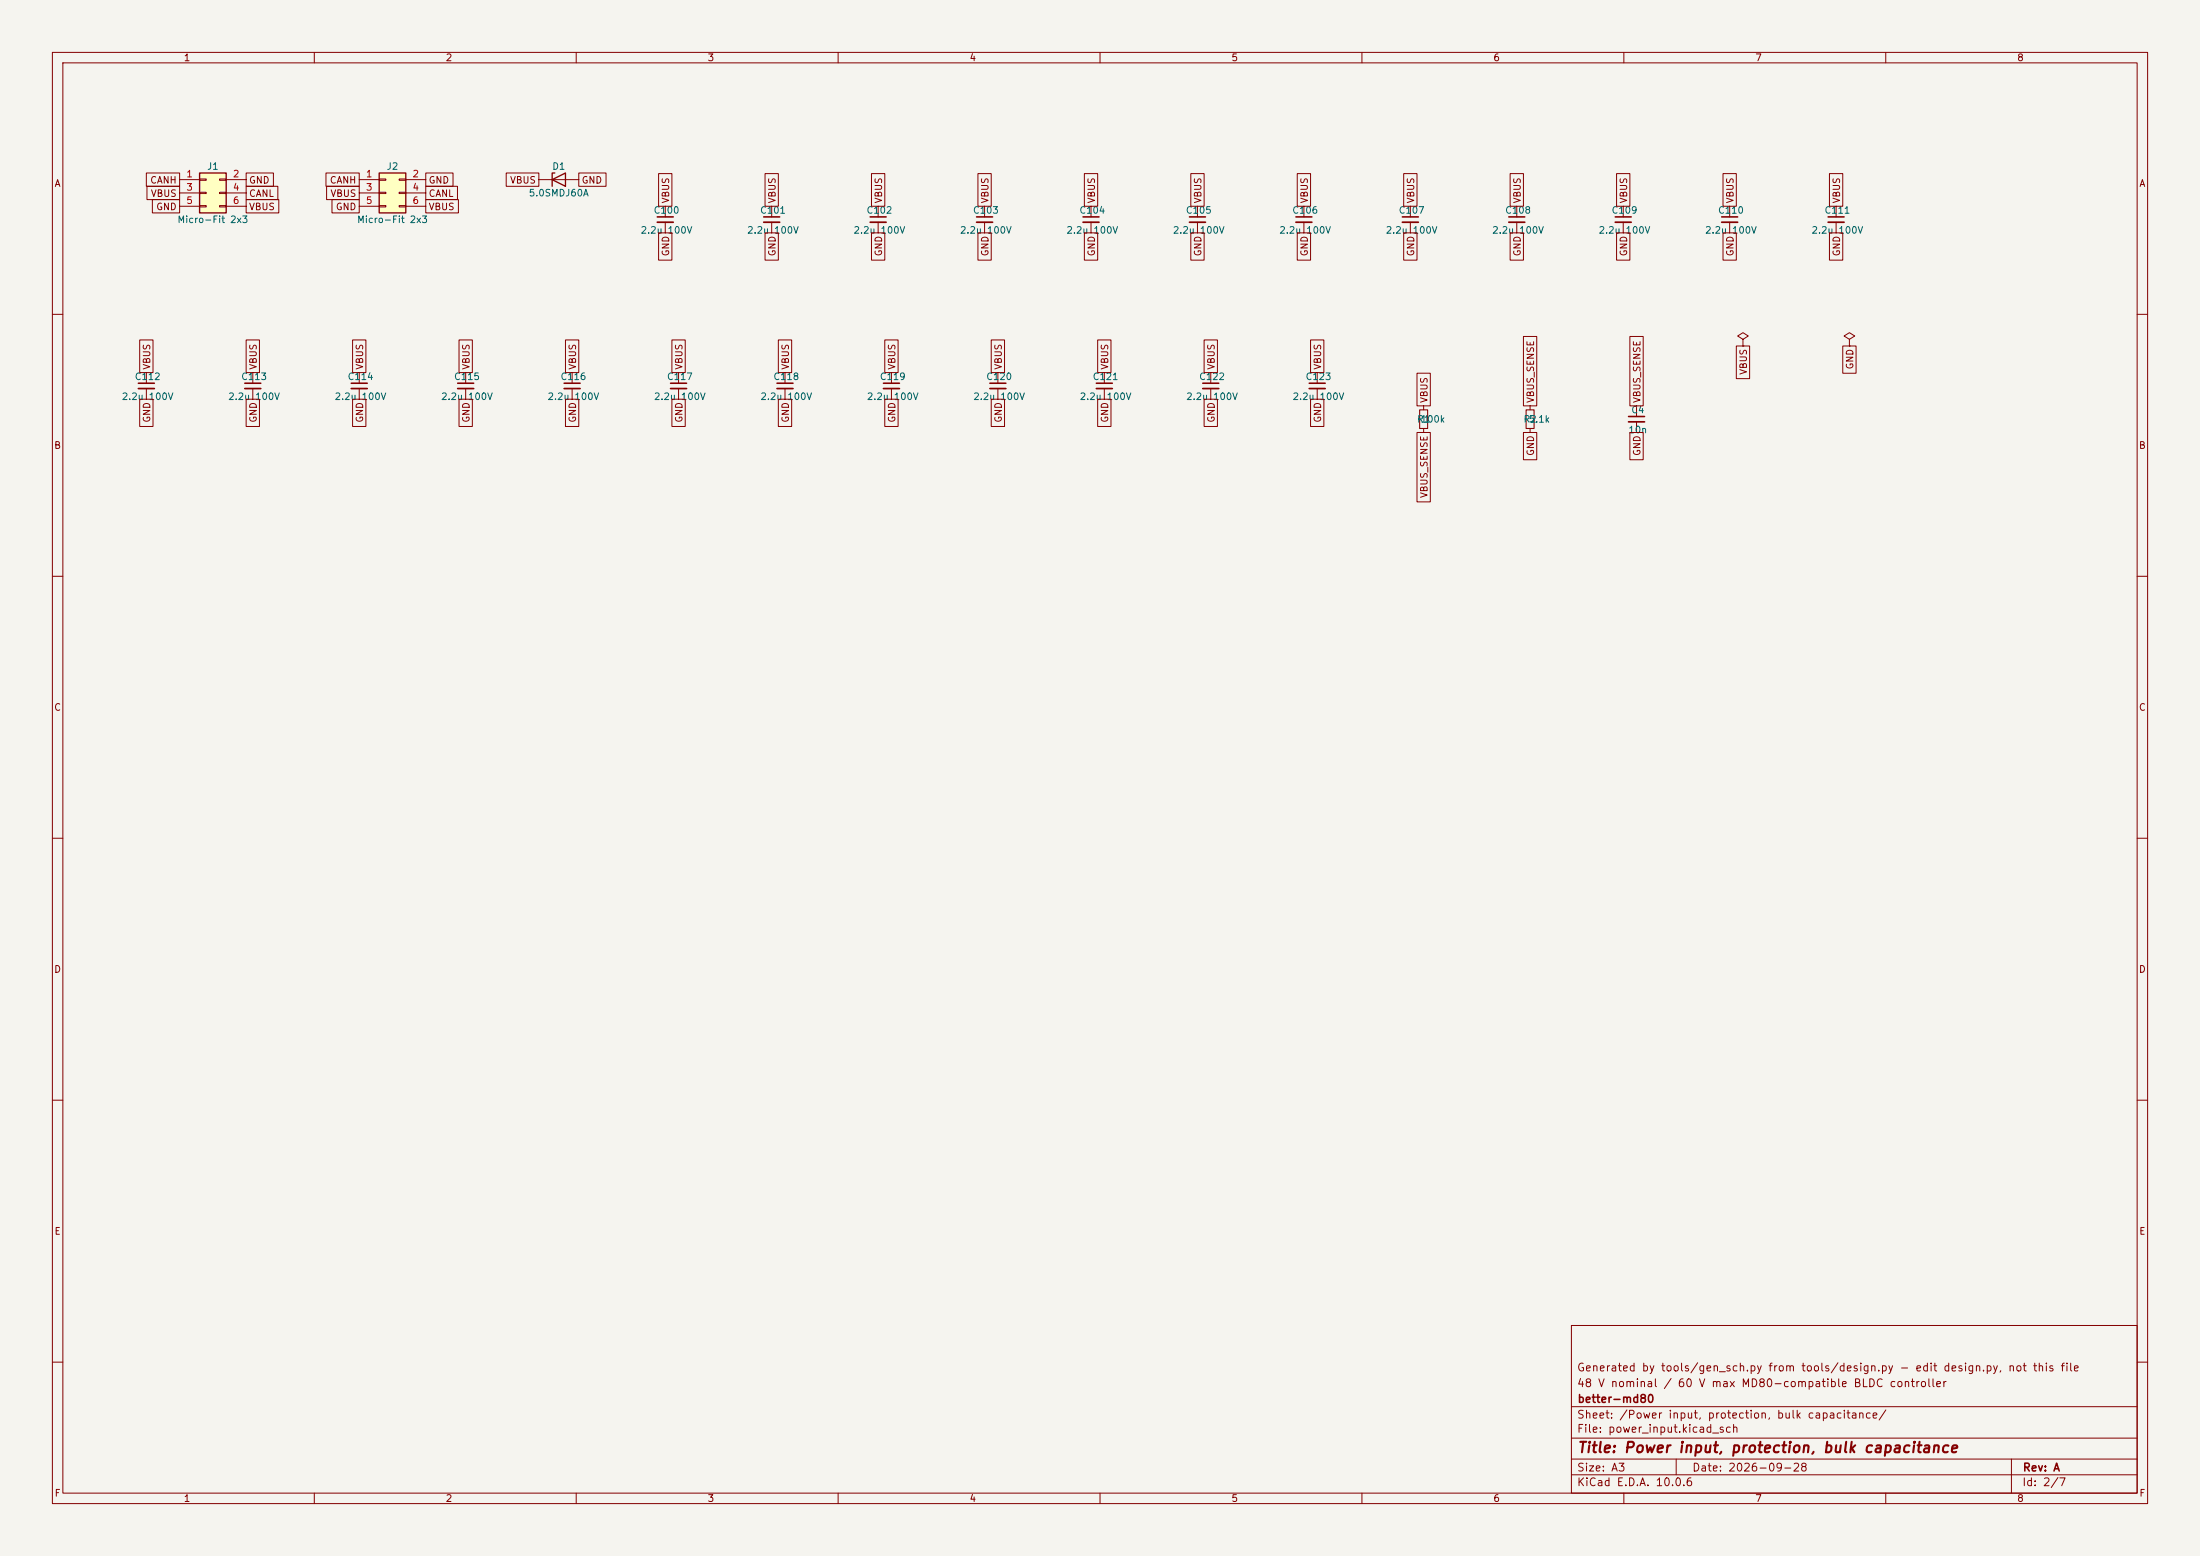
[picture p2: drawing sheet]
<svg xmlns="http://www.w3.org/2000/svg" width="420mm" height="297mm" viewBox="0 0 420 297" stroke-linecap="round" stroke-linejoin="round" font-family="sans-serif">
<path d="M0 0h420v297h-420z" fill="#f5f4ef" stroke="#f5f4ef" stroke-width=".19"/>
<g fill="none" stroke="#840000" stroke-width=".19">
<path d="M10 10h400v277h-400zM12 12h396v273h-396zM60 10v2M110 10v2M160 10v2M210 10v2M260 10v2M310 10v2M360 10v2M188 39.4v2M208.3 39.4v2M228.6 39.4v2"/>
<path d="M248.9 39.4v2M269.2 39.4v2M289.6 39.4v2M309.9 39.4v2M330.2 39.4v2M350.5 39.4v2M188 42.4v2.1M208.3 42.4v2.1M228.6 42.4v2.1M248.9 42.4v2.1M269.2 42.4v2.1M289.6 42.4v2.1"/>
<path d="M309.9 42.4v2.1M330.2 42.4v2.1M350.5 42.4v2.1M10 60h2M68.6 71.1v2.1M68.6 74.2v2M190.5 71.1v2.1M190.5 74.2v2M210.8 71.1v2.1M210.8 74.2v2M231.1 71.1v2.1M231.1 74.2v2"/>
<path d="M251.5 71.1v2.1M251.5 74.2v2M271.8 77.5v.7M292.1 77.5v.7M312.4 77.5v2M332.7 64.8l1.1-.7-1.1-.6-1 .6 1 .7v1.2M332.7 66h.1M353.1 64.8l1-.7-1-.6-1.1 .6 1.1 .7v1.2M353.1 66h.1M408 60h2M271.8 81.8v.8M292.1 81.8v.8"/>
<path d="M312.4 80.5v2.1M10 110h2M408 110h2M10 160h2M408 160h2M10 210h2M408 210h2M300 253h108v32h-108zM10 260h2M300 278.5h108M300 274.5h108M300 268.5h108"/>
<path d="M320 278.5v3M384 278.5v6.5M408 260h2M60 285v2M110 285v2M160 285v2M210 285v2M260 285v2M300 281.5h108M310 285v2M360 285v2"/>
</g>
<g fill="none" stroke="#840000" stroke-width=".3">
<path d="M186.4 41.4h3.1M206.8 41.4h3M227.1 41.4h3M247.4 41.4h3M267.7 41.4h3.1M288 41.4h3.1M308.4 41.4h3M328.7 41.4h3M349 41.4h3M67.1 73.2h3M189 73.2h3M209.3 73.2h3"/>
<path d="M229.6 73.2h3.1M249.9 73.2h3.1M310.9 79.5h3"/>
</g>
<g fill="none" stroke="#840000" stroke-width=".33">
<path d="M186.4 42.4h3.1M206.8 42.4h3M227.1 42.4h3M247.4 42.4h3M267.7 42.4h3.1M288 42.4h3.1M308.4 42.4h3M328.7 42.4h3M349 42.4h3M67.1 74.2h3M189 74.2h3M209.3 74.2h3"/>
<path d="M229.6 74.2h3.1M249.9 74.2h3.1M310.9 80.5h3"/>
</g>
<path d="M271 78.2h1.5v3.6h-1.5zM291.3 78.2h1.6v3.6h-1.6z" fill="none" stroke="#840000" stroke-width=".2"/>
<path d="M38.1 33h5.1v7.6h-5.1z" fill="#ffffc2"/>
<path d="M38.1 33h5.1v7.6h-5.1z" fill="none" stroke="#840000" stroke-width=".25"/>
<path d="M34.3 34.3h3.8M34.3 36.8h3.8M34.3 39.4h3.8M38.1 34.2h1.3v.2h-1.3zM38.1 36.7h1.3v.3h-1.3zM38.1 39.2h1.3v.3h-1.3zM41.9 34.2h1.3v.2h-1.3zM41.9 36.7h1.3v.3h-1.3zM41.9 39.2h1.3v.3h-1.3zM43.2 34.3h3.8M43.2 36.8h3.8M43.2 39.4h3.8" fill="none" stroke="#840000" stroke-width=".19"/>
<path d="M72.4 33h5.1v7.6h-5.1z" fill="#ffffc2"/>
<path d="M72.4 33h5.1v7.6h-5.1zM105.4 34.3l2.5-1.3v2.6zM105.9 33h-.5v2.6" fill="none" stroke="#840000" stroke-width=".25"/>
<g fill="none" stroke="#840000" stroke-width=".19">
<path d="M27.9 33h6.4v2.6h-6.4zM28.1 35.6h6.2v2.5h-6.2zM29.1 38.1h5.2v2.5h-5.2zM47 35.6h6v2.5h-6zM47 38.1h6.2v2.5h-6.2zM47 33h5.2v2.6h-5.2zM62.2 33h6.4v2.6h-6.4zM62.3 35.6h6.3v2.5h-6.3zM63.4 38.1h5.2v2.5h-5.2zM68.6 34.3h3.8M68.6 36.8h3.8M68.6 39.4h3.8"/>
<path d="M72.4 34.2h1.3v.2h-1.3zM72.4 36.7h1.3v.3h-1.3zM72.4 39.2h1.3v.3h-1.3zM76.2 34.2h1.3v.2h-1.3zM76.2 36.7h1.3v.3h-1.3zM76.2 39.2h1.3v.3h-1.3zM77.5 34.3h3.8M77.5 36.8h3.8M77.5 39.4h3.8M81.3 35.6h6v2.5h-6zM81.3 33h5.2v2.6h-5.2zM81.3 38.1h6.2v2.5h-6.2z"/>
<path d="M96.6 33h6.3v2.6h-6.3zM102.9 34.3h7.6M110.5 33h5.2v2.6h-5.2zM125.7 33.1h2.6v6.3h-2.6zM127 39.4v2M146 33.1h2.6v6.3h-2.6zM147.3 39.4v2M166.4 33.1h2.5v6.3h-2.5zM167.6 39.4v2M186.7 33.1h2.5v6.3h-2.5zM207 33.1h2.6v6.3h-2.6zM227.3 33.1h2.6v6.3h-2.6z"/>
<path d="M247.6 33.1h2.6v6.3h-2.6zM268 33.1h2.5v6.3h-2.5zM288.3 33.1h2.5v6.3h-2.5zM308.6 33.1h2.6v6.3h-2.6zM328.9 33.1h2.6v6.3h-2.6zM349.2 33.1h2.6v6.3h-2.6zM125.7 44.5h2.6v5.2h-2.6zM127 42.4v2.1M146 44.5h2.6v5.2h-2.6zM147.3 42.4v2.1M166.4 44.5h2.5v5.2h-2.5zM167.6 42.4v2.1"/>
<path d="M186.7 44.5h2.5v5.2h-2.5zM207 44.5h2.6v5.2h-2.6zM227.3 44.5h2.6v5.2h-2.6zM247.6 44.5h2.6v5.2h-2.6zM268 44.5h2.5v5.2h-2.5zM288.3 44.5h2.5v5.2h-2.5zM308.6 44.5h2.6v5.2h-2.6zM328.9 44.5h2.6v5.2h-2.6zM349.2 44.5h2.6v5.2h-2.6zM26.7 76.2h2.5v5.2h-2.5zM26.7 64.9h2.5v6.2h-2.5zM27.9 71.1v2.1"/>
<path d="M27.9 74.2v2M47 76.2h2.5v5.2h-2.5zM47 64.9h2.5v6.2h-2.5zM48.3 71.1v2.1M48.3 74.2v2M67.3 64.9h2.6v6.2h-2.6zM67.3 76.2h2.6v5.2h-2.6zM87.6 76.2h2.6v5.2h-2.6zM87.6 64.9h2.6v6.2h-2.6zM88.9 71.1v2.1M88.9 74.2v2M107.9 76.2h2.6v5.2h-2.6z"/>
<path d="M107.9 64.9h2.6v6.2h-2.6zM109.2 71.1v2.1M109.2 74.2v2M128.3 64.9h2.5v6.2h-2.5zM128.3 76.2h2.5v5.2h-2.5zM129.5 71.1v2.1M129.5 74.2v2M148.6 64.9h2.5v6.2h-2.5zM148.6 76.2h2.5v5.2h-2.5zM149.9 71.1v2.1M149.9 74.2v2M168.9 76.2h2.6v5.2h-2.6z"/>
<path d="M168.9 64.9h2.6v6.2h-2.6zM170.2 71.1v2.1M170.2 74.2v2M189.2 76.2h2.6v5.2h-2.6zM189.2 64.9h2.6v6.2h-2.6zM209.5 64.9h2.6v6.2h-2.6zM209.5 76.2h2.6v5.2h-2.6zM229.9 76.2h2.5v5.2h-2.5zM229.9 64.9h2.5v6.2h-2.5zM250.2 64.9h2.5v6.2h-2.5zM250.2 76.2h2.5v5.2h-2.5zM270.5 71.2h2.6v6.3h-2.6z"/>
<path d="M290.8 64.2h2.6v13.3h-2.6zM311.1 64.2h2.6v13.3h-2.6zM331.5 66h2.5v6.3h-2.5zM351.8 66h2.5v5.2h-2.5zM270.5 82.6h2.6v13.2h-2.6zM290.8 82.6h2.6v5.2h-2.6zM311.1 82.6h2.6v5.2h-2.6z"/>
</g>
<path d="M125.5 41.4h3M145.8 41.4h3M166.1 41.4h3.1M26.4 73.2h3.1M46.7 73.2h3.1M87.4 73.2h3M107.7 73.2h3M128 73.2h3.1M148.3 73.2h3.1M168.7 73.2h3" fill="none" stroke="#840000" stroke-width=".3"/>
<path d="M125.5 42.4h3M145.8 42.4h3M166.1 42.4h3.1M26.4 74.2h3.1M46.7 74.2h3.1M87.4 74.2h3M107.7 74.2h3M128 74.2h3.1M148.3 74.2h3.1M168.7 74.2h3" fill="none" stroke="#840000" stroke-width=".33"/>
<text font-size="2" fill="#840000" x="301" y="277.8">Title: Power input, protection, bulk capacitance</text>
<g font-size="1.5" fill="#840000">
<text x="300.9" y="262.1">Generated by tools/gen_sch.py from tools/design.py - edit design.py, not this file</text>
<text x="300.9" y="265.1">48 V nominal / 60 V max MD80-compatible BLDC controller</text>
<text x="301" y="268.1">better-md80</text>
<text x="300.9" y="273.8">File: power_input.kicad_sch</text>
<text x="300.9" y="271.1">Sheet: /Power input, protection, bulk capacitance/</text>
<text x="300.9" y="281.2">Size: A3</text>
<text x="322.9" y="281.2">Date: 2026-09-28</text>
<text x="386" y="281.2">Rev: A</text>
<text x="300.9" y="284">KiCad E.D.A. 10.0.6</text>
<text x="385.9" y="284">Id: 2/7</text>
</g>
<g font-size="1.3" fill="#840000">
<text x="35" y="12">1</text>
<text x="85" y="12">2</text>
<text x="135" y="12">3</text>
<text x="185" y="12">4</text>
<text x="235" y="12">5</text>
<text x="285" y="12">6</text>
<text x="335" y="12">7</text>
<text x="385" y="12">8</text>
<text x="10.3" y="36">A</text>
<text x="28.6" y="35.3">CANH</text>
<text x="47.4" y="35.3">GND</text>
<text x="62.9" y="35.3">CANH</text>
<text x="81.7" y="35.3">GND</text>
<text x="97.3" y="35.3">VBUS</text>
<text x="110.9" y="35.3">GND</text>
<text x="408.3" y="36">A</text>
<text x="28.7" y="37.9">VBUS</text>
<text x="29.7" y="40.4">GND</text>
<text x="47.4" y="37.9">CANL</text>
<text x="47.4" y="40.4">VBUS</text>
<text x="63" y="37.9">VBUS</text>
<text x="64" y="40.4">GND</text>
<text x="81.7" y="37.9">CANL</text>
<text x="81.7" y="40.4">VBUS</text>
<text x="128.1" y="38.9" transform="rotate(-90 128.1 38.9)">VBUS</text>
<text x="148.4" y="38.9" transform="rotate(-90 148.4 38.9)">VBUS</text>
<text x="168.7" y="38.9" transform="rotate(-90 168.7 38.9)">VBUS</text>
<text x="189" y="38.9" transform="rotate(-90 189 38.9)">VBUS</text>
<text x="209.3" y="38.9" transform="rotate(-90 209.3 38.9)">VBUS</text>
<text x="229.7" y="38.9" transform="rotate(-90 229.7 38.9)">VBUS</text>
<text x="250" y="38.9" transform="rotate(-90 250 38.9)">VBUS</text>
<text x="270.3" y="38.9" transform="rotate(-90 270.3 38.9)">VBUS</text>
<text x="290.6" y="38.9" transform="rotate(-90 290.6 38.9)">VBUS</text>
<text x="310.9" y="38.9" transform="rotate(-90 310.9 38.9)">VBUS</text>
<text x="331.3" y="38.9" transform="rotate(-90 331.3 38.9)">VBUS</text>
<text x="351.6" y="38.9" transform="rotate(-90 351.6 38.9)">VBUS</text>
<text x="128.1" y="49" transform="rotate(-90 128.1 49)">GND</text>
<text x="148.4" y="49" transform="rotate(-90 148.4 49)">GND</text>
<text x="168.7" y="49" transform="rotate(-90 168.7 49)">GND</text>
<text x="189" y="49" transform="rotate(-90 189 49)">GND</text>
<text x="209.3" y="49" transform="rotate(-90 209.3 49)">GND</text>
<text x="229.7" y="49" transform="rotate(-90 229.7 49)">GND</text>
<text x="250" y="49" transform="rotate(-90 250 49)">GND</text>
<text x="270.3" y="49" transform="rotate(-90 270.3 49)">GND</text>
<text x="290.6" y="49" transform="rotate(-90 290.6 49)">GND</text>
<text x="310.9" y="49" transform="rotate(-90 310.9 49)">GND</text>
<text x="331.3" y="49" transform="rotate(-90 331.3 49)">GND</text>
<text x="351.6" y="49" transform="rotate(-90 351.6 49)">GND</text>
<text x="29" y="70.7" transform="rotate(-90 29 70.7)">VBUS</text>
<text x="49.3" y="70.7" transform="rotate(-90 49.3 70.7)">VBUS</text>
<text x="69.6" y="70.7" transform="rotate(-90 69.6 70.7)">VBUS</text>
<text x="90" y="70.7" transform="rotate(-90 90 70.7)">VBUS</text>
<text x="110.3" y="70.7" transform="rotate(-90 110.3 70.7)">VBUS</text>
<text x="130.6" y="70.7" transform="rotate(-90 130.6 70.7)">VBUS</text>
<text x="150.9" y="70.7" transform="rotate(-90 150.9 70.7)">VBUS</text>
<text x="171.2" y="70.7" transform="rotate(-90 171.2 70.7)">VBUS</text>
<text x="191.6" y="70.7" transform="rotate(-90 191.6 70.7)">VBUS</text>
<text x="211.9" y="70.7" transform="rotate(-90 211.9 70.7)">VBUS</text>
<text x="232.2" y="70.7" transform="rotate(-90 232.2 70.7)">VBUS</text>
<text x="252.5" y="70.7" transform="rotate(-90 252.5 70.7)">VBUS</text>
<text x="333.8" y="71.6" transform="rotate(-90 333.8 71.6)">VBUS</text>
<text x="354.1" y="70.6" transform="rotate(-90 354.1 70.6)">GND</text>
<text x="272.8" y="77" transform="rotate(-90 272.8 77)">VBUS</text>
<text x="293.2" y="77" transform="rotate(-90 293.2 77)">VBUS_SENSE</text>
<text x="313.5" y="77" transform="rotate(-90 313.5 77)">VBUS_SENSE</text>
<text x="29" y="80.8" transform="rotate(-90 29 80.8)">GND</text>
<text x="49.3" y="80.8" transform="rotate(-90 49.3 80.8)">GND</text>
<text x="69.6" y="80.8" transform="rotate(-90 69.6 80.8)">GND</text>
<text x="90" y="80.8" transform="rotate(-90 90 80.8)">GND</text>
<text x="110.3" y="80.8" transform="rotate(-90 110.3 80.8)">GND</text>
<text x="130.6" y="80.8" transform="rotate(-90 130.6 80.8)">GND</text>
<text x="150.9" y="80.8" transform="rotate(-90 150.9 80.8)">GND</text>
<text x="171.2" y="80.8" transform="rotate(-90 171.2 80.8)">GND</text>
<text x="191.6" y="80.8" transform="rotate(-90 191.6 80.8)">GND</text>
<text x="211.9" y="80.8" transform="rotate(-90 211.9 80.8)">GND</text>
<text x="232.2" y="80.8" transform="rotate(-90 232.2 80.8)">GND</text>
<text x="252.5" y="80.8" transform="rotate(-90 252.5 80.8)">GND</text>
<text x="10.2" y="86">B</text>
<text x="293.2" y="87.1" transform="rotate(-90 293.2 87.1)">GND</text>
<text x="313.5" y="87.1" transform="rotate(-90 313.5 87.1)">GND</text>
<text x="408.2" y="86">B</text>
<text x="272.8" y="95.2" transform="rotate(-90 272.8 95.2)">VBUS_SENSE</text>
<text x="10.2" y="136">C</text>
<text x="408.2" y="136">C</text>
<text x="10.2" y="186">D</text>
<text x="408.2" y="186">D</text>
<text x="10.3" y="236">E</text>
<text x="408.3" y="236">E</text>
<text x="10.3" y="286">F</text>
<text x="35" y="287">1</text>
<text x="85" y="287">2</text>
<text x="135" y="287">3</text>
<text x="185" y="287">4</text>
<text x="235" y="287">5</text>
<text x="285" y="287">6</text>
<text x="335" y="287">7</text>
<text x="385" y="287">8</text>
<text x="408.3" y="286">F</text>
</g>
<g font-size="1.3" fill="#a90000">
<text x="35.5" y="34.2">1</text>
<text x="44.4" y="34.2">2</text>
<text x="69.8" y="34.2">1</text>
<text x="78.6" y="34.2">2</text>
<text x="35.5" y="36.7">3</text>
<text x="35.5" y="39.2">5</text>
<text x="44.4" y="36.7">4</text>
<text x="44.4" y="39.2">6</text>
<text x="69.8" y="36.7">3</text>
<text x="69.8" y="39.2">5</text>
<text x="78.6" y="36.7">4</text>
<text x="78.6" y="39.2">6</text>
</g>
<g font-size="1.3" fill="#006464">
<text x="39.4" y="32.7">J1</text>
<text x="73.7" y="32.7">J2</text>
<text x="105.3" y="32.7">D1</text>
<text x="100.8" y="37.8">5.0SMDJ60A</text>
<text x="124.7" y="41.1">C100</text>
<text x="145" y="41.1">C101</text>
<text x="165.3" y="41.1">C102</text>
<text x="185.6" y="41.1">C103</text>
<text x="206" y="41.1">C104</text>
<text x="226.3" y="41.1">C105</text>
<text x="246.6" y="41.1">C106</text>
<text x="266.9" y="41.1">C107</text>
<text x="287.2" y="41.1">C108</text>
<text x="307.6" y="41.1">C109</text>
<text x="327.9" y="41.1">C110</text>
<text x="348.2" y="41.1">C111</text>
<text x="33.8" y="42.9">Micro-Fit 2x3</text>
<text x="68.1" y="42.9">Micro-Fit 2x3</text>
<text x="122.2" y="44.9">2.2u 100V</text>
<text x="142.5" y="44.9">2.2u 100V</text>
<text x="162.8" y="44.9">2.2u 100V</text>
<text x="183.2" y="44.9">2.2u 100V</text>
<text x="203.5" y="44.9">2.2u 100V</text>
<text x="223.8" y="44.9">2.2u 100V</text>
<text x="244.1" y="44.9">2.2u 100V</text>
<text x="264.4" y="44.9">2.2u 100V</text>
<text x="284.8" y="44.9">2.2u 100V</text>
<text x="305.1" y="44.9">2.2u 100V</text>
<text x="325.4" y="44.9">2.2u 100V</text>
<text x="345.7" y="44.9">2.2u 100V</text>
<text x="23.1" y="76.7">2.2u 100V</text>
<text x="25.6" y="72.8">C112</text>
<text x="43.5" y="76.7">2.2u 100V</text>
<text x="45.9" y="72.8">C113</text>
<text x="63.8" y="76.7">2.2u 100V</text>
<text x="66.3" y="72.8">C114</text>
<text x="84.1" y="76.7">2.2u 100V</text>
<text x="86.6" y="72.8">C115</text>
<text x="104.4" y="76.7">2.2u 100V</text>
<text x="106.9" y="72.8">C116</text>
<text x="124.7" y="76.7">2.2u 100V</text>
<text x="127.2" y="72.8">C117</text>
<text x="145.1" y="76.7">2.2u 100V</text>
<text x="147.5" y="72.8">C118</text>
<text x="165.4" y="76.7">2.2u 100V</text>
<text x="167.9" y="72.8">C119</text>
<text x="185.7" y="76.7">2.2u 100V</text>
<text x="188.2" y="72.8">C120</text>
<text x="206" y="76.7">2.2u 100V</text>
<text x="208.5" y="72.8">C121</text>
<text x="226.3" y="76.7">2.2u 100V</text>
<text x="228.8" y="72.8">C122</text>
<text x="246.7" y="76.7">2.2u 100V</text>
<text x="249.1" y="72.8">C123</text>
<text x="270.4" y="81">R1</text>
<text x="271.1" y="81">100k</text>
<text x="290.7" y="81">R2</text>
<text x="291.7" y="81">5.1k</text>
<text x="310.8" y="83">10n</text>
<text x="311.3" y="79.2">C4</text>
</g>
</svg>
